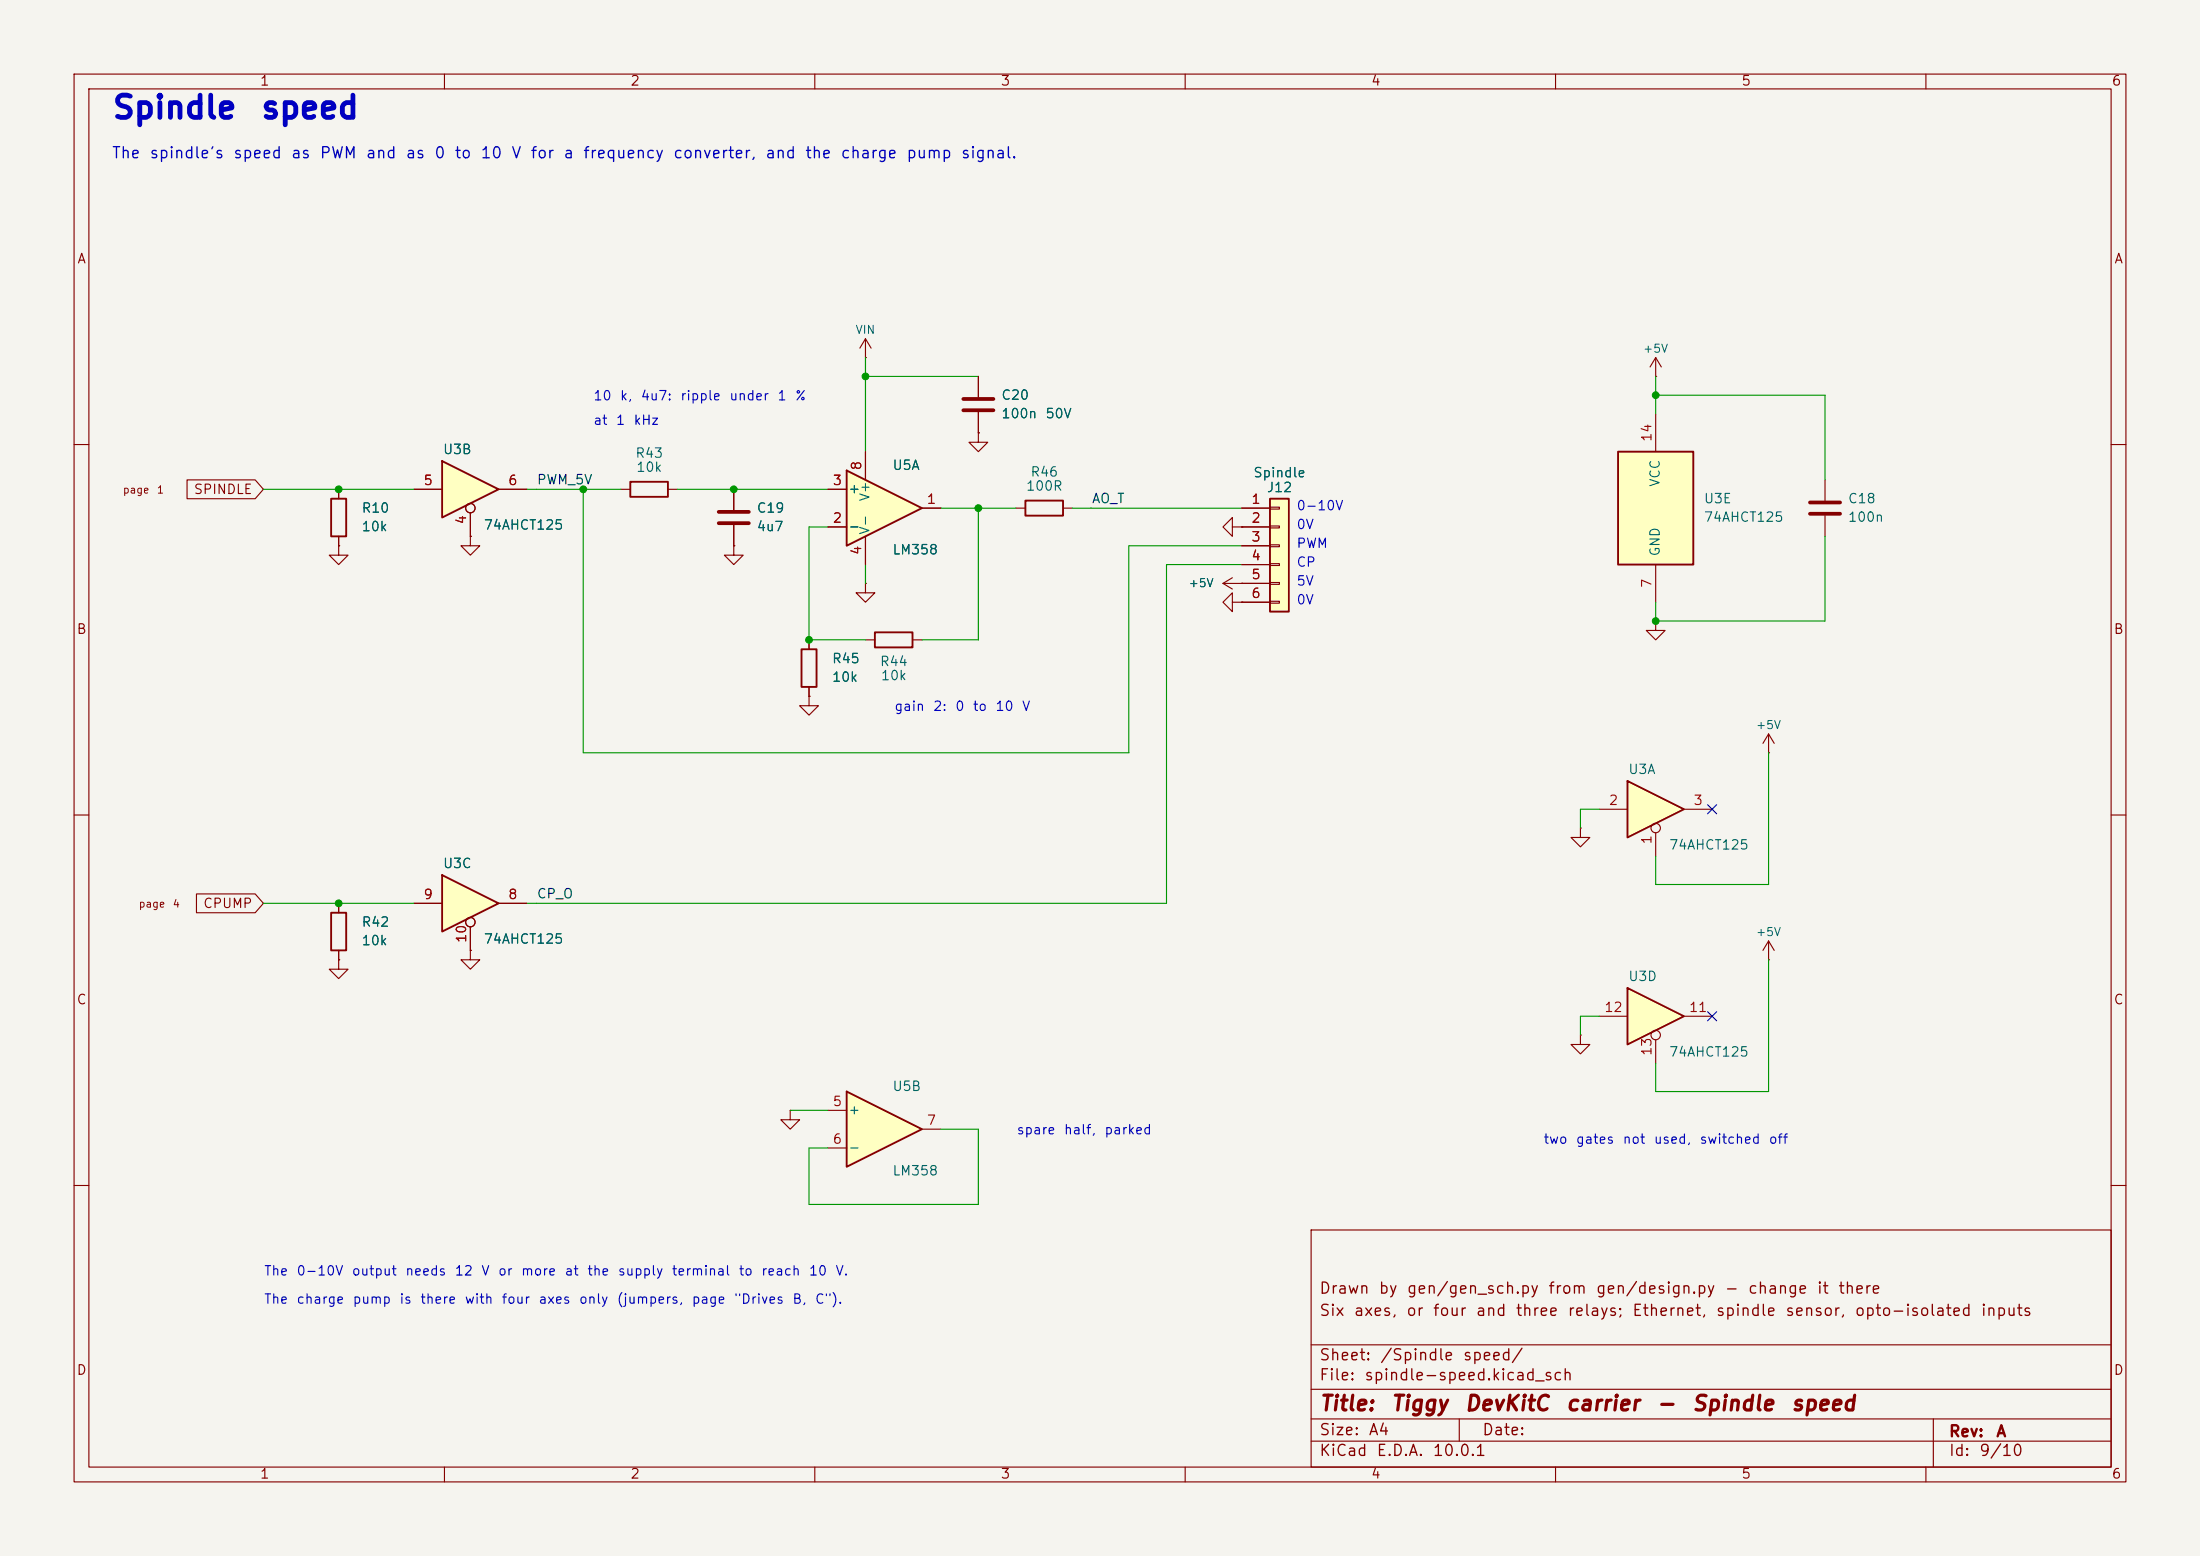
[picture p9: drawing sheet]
<svg xmlns="http://www.w3.org/2000/svg" width="297mm" height="210mm" viewBox="0 0 297 210" stroke-linecap="round" stroke-linejoin="round" font-family="sans-serif">
<path d="M0 0h297v210h-297z" fill="#f5f4ef" stroke="#f5f4ef" stroke-width=".14"/>
<g fill="none" stroke="#840000" stroke-width=".15">
<path d="M10 10h277v190h-277zM12 12h273v186h-273zM60 10v2M110 10v2M160 10v2M210 10v2M260 10v2M10 60h2M99.1 73.7v1.2h1.2l-1.2 1.3-1.3-1.3h1.3M99.1 73.7h.1M285 60h2M10 110h2"/>
<path d="M285 110h2M45.7 121.9v1.3M45.7 128.3v1.2M10 160h2M177 166h108v32h-108zM285 160h2M60 198v2M110 198v2M160 198v2M177 194.5h108M177 191.5h108M177 187.5h108"/>
<path d="M177 181.5h108M197 191.5v3M210 198v2M260 198v2M261 191.5v6.5"/>
</g>
<path d="M44.7 123.2h2v5.1h-2z" fill="none" stroke="#840000" stroke-width=".25"/>
<path d="M59.7 62.2l7.6 3.8-7.6 3.9z" fill="#ffffc2"/>
<path d="M44.7 67.3h2v5.1h-2zM59.7 62.2l7.6 3.8-7.6 3.9z" fill="none" stroke="#840000" stroke-width=".25"/>
<g fill="none" stroke="#840000" stroke-width=".15">
<path d="M45.7 66v1.3M45.7 72.4v1.3M55.9 66h3.8M63.5 69.2v3.2M67.3 66h3.8M99.1 66v2.8M99.1 70.9v2.8"/>
<circle cx="63.5" cy="68.6" r=".63"/>
</g>
<path d="M97 69.1h4.1M97 70.6h4.1" fill="none" stroke="#840000" stroke-width=".51"/>
<path d="M114.3 147.3l10.2 5.1-10.2 5.1z" fill="#ffffc2"/>
<path d="M114.3 147.3l10.2 5.1-10.2 5.1z" fill="none" stroke="#840000" stroke-width=".25"/>
<path d="M223.5 50.8h.1M223.5 48.3l-.7 1.2M223.5 48.3l.8 1.2M223.5 48.3v2.5M111.8 149.9h2.5M111.8 154.9h2.5M124.5 152.4h2.5" fill="none" stroke="#840000" stroke-width=".15"/>
<path d="M219.7 105.4l7.6 3.8-7.6 3.8z" fill="#ffffc2"/>
<path d="M219.7 105.4l7.6 3.8-7.6 3.8z" fill="none" stroke="#840000" stroke-width=".25"/>
<g fill="none" stroke="#840000" stroke-width=".15">
<path d="M45.7 73.7v1.2h1.3l-1.3 1.3-1.3-1.3h1.3M45.7 73.7h.1M246.4 64.8v2.8M246.4 69.6v2.8M215.9 109.2h3.8M223.5 112.4v3.2M227.3 109.2h3.8"/>
<circle cx="223.5" cy="111.8" r=".63"/>
</g>
<path d="M244.3 67.8h4.1M244.3 69.3h4.1" fill="none" stroke="#840000" stroke-width=".51"/>
<path d="M59.7 118.1l7.6 3.8-7.6 3.8z" fill="#ffffc2"/>
<path d="M108.2 87.6h2v5.1h-2zM118.1 85.3h5.1v2.1h-5.1zM59.7 118.1l7.6 3.8-7.6 3.8z" fill="none" stroke="#840000" stroke-width=".25"/>
<g fill="none" stroke="#840000" stroke-width=".15">
<path d="M109.2 94v1.3h1.3l-1.3 1.2-1.3-1.2h1.3M109.2 94h.1M109.2 86.4v1.2M109.2 92.7v1.3M116.8 86.4h1.3M123.2 86.4h1.3M45.7 129.5v1.3h1.3l-1.3 1.3-1.3-1.3h1.3M45.7 129.5h.1M55.9 121.9h3.8M63.5 128.3v1.2h1.3l-1.3 1.3-1.3-1.3h1.3M63.5 128.3h.1M63.5 125.1v3.2"/>
<path d="M67.3 121.9h3.8M213.4 139.7v1.3h1.2l-1.2 1.2-1.3-1.2h1.3M213.4 139.7h.1M238.8 129.5h.1M238.8 127l-.8 1.3M238.8 127l.7 1.3M238.8 127v2.5M106.7 149.9v1.2h1.2l-1.2 1.3-1.3-1.3h1.3M106.7 149.9h.1"/>
<circle cx="63.5" cy="124.5" r=".63"/>
</g>
<path d="M219.7 133.4l7.6 3.8-7.6 3.8z" fill="#ffffc2"/>
<path d="M85.1 65h5.1v2.1h-5.1zM219.7 133.4l7.6 3.8-7.6 3.8z" fill="none" stroke="#840000" stroke-width=".25"/>
<g fill="none" stroke="#840000" stroke-width=".15">
<path d="M83.8 66h1.3M90.2 66h1.2M215.9 137.2h3.8M227.3 137.2h3.8M223.5 140.3v3.2"/>
<circle cx="223.5" cy="139.7" r=".63"/>
</g>
<path d="M171.4 67.3h2.6v15.3h-2.6z" fill="#ffffc2"/>
<path d="M138.4 67.6h5.1v2h-5.1zM171.4 67.3h2.6v15.3h-2.6z" fill="none" stroke="#840000" stroke-width=".25"/>
<g fill="none" stroke="#840000" stroke-width=".15">
<path d="M132.1 58.4v1.3h1.2l-1.2 1.3-1.3-1.3h1.3M132.1 58.4h.1M132.1 50.8v2.8M132.1 55.6v2.8M116.8 78.7v1.3h1.3l-1.3 1.3-1.2-1.3h1.2M116.8 78.7h.1M116.8 61v3.8M116.8 72.4v3.8M137.2 68.6h1.2M143.5 68.6h1.3M165.1 78.7h6.3M165.1 78.7l1.3 .8"/>
<path d="M166.4 78l-1.3 .7M167.6 78.7h.1M167.6 68.6h3.8M167.6 71.1h3.8M167.6 73.7h3.8M167.6 76.2h3.8M171.4 68.5h1.3v.2h-1.3zM171.4 71h1.3v.2h-1.3zM171.4 73.5h1.3v.3h-1.3zM171.4 76.1h1.3v.2h-1.3zM171.4 78.6h1.3v.3h-1.3zM166.4 81.3v-1.3l-1.3 1.3 1.3 1.3v-1.3h1.2"/>
<path d="M167.6 81.3h.1M167.6 81.3h3.8M171.4 81.2h1.3v.2h-1.3z"/>
</g>
<path d="M130 53.8h4.1M130 55.4h4.1" fill="none" stroke="#840000" stroke-width=".51"/>
<path d="M114.3 63.5l10.2 5.1-10.2 5.1z" fill="#ffffc2"/>
<path d="M114.3 63.5l10.2 5.1-10.2 5.1z" fill="none" stroke="#840000" stroke-width=".25"/>
<path d="M63.5 72.4v1.3h1.3l-1.3 1.2-1.3-1.2h1.3M63.5 72.4h.1M111.8 71.1h2.5M111.8 66h2.5M124.5 68.6h2.5M166.4 71.1v-1.2l-1.3 1.2 1.3 1.3v-1.3h1.2M167.6 71.1h.1" fill="none" stroke="#840000" stroke-width=".15"/>
<path d="M218.4 61h10.2v15.2h-10.2z" fill="#ffffc2"/>
<path d="M218.4 61h10.2v15.2h-10.2z" fill="none" stroke="#840000" stroke-width=".25"/>
<g fill="none" stroke="#840000" stroke-width=".15">
<path d="M116.8 48.3h.1M116.8 45.7l-.7 1.3M116.8 45.7l.8 1.3M116.8 45.7v2.6M132.1 58.4h.1M132.1 50.8v2.8M132.1 55.6v2.8M223.5 55.9v5.1M25.3 64.8h9.1l1.2 1.2-1.2 1.3h-9.1zM45.7 73.7h.1M45.7 66v1.3M45.7 72.4v1.3"/>
<path d="M55.9 66h3.8M63.5 72.4h.1M63.5 69.2v3.2M67.3 66h3.8M99.1 73.7h.1M99.1 66v2.8M99.1 70.9v2.8M111.8 71.1h2.5M111.8 66h2.5M116.8 61v3.8M116.8 72.4v3.8M124.5 68.6h2.5"/>
<path d="M167.6 78.7h.1M167.6 71.1h.1M167.6 68.6h3.8M167.6 71.1h3.8M167.6 73.7h3.8M167.6 76.2h3.8M167.6 78.7h3.8M223.5 76.2v5.1M109.2 94h.1M109.2 86.4v1.2M109.2 92.7v1.3M167.6 81.3h.1"/>
<path d="M167.6 81.3h3.8M223.5 83.8v1.3h1.3l-1.3 1.3-1.3-1.3h1.3M223.5 83.8h.1M238.8 99.1l-.8 1.2M238.8 99.1l.7 1.2M238.8 99.1v2.5M213.4 111.8v1.2h1.2l-1.2 1.3-1.3-1.3h1.3M213.4 111.8h.1M238.8 101.6h.1M26.5 120.6h7.9l1.2 1.3-1.2 1.3h-7.9zM45.7 129.5h.1M45.7 121.9v1.3"/>
<path d="M45.7 128.3v1.2M55.9 121.9h3.8M63.5 128.3h.1M63.5 125.1v3.2M67.3 121.9h3.8"/>
<circle cx="63.5" cy="68.6" r=".63"/>
<circle cx="63.5" cy="124.5" r=".63"/>
</g>
<g fill="none" stroke="#009600" stroke-width=".15">
<path d="M116.8 48.3v12.7M116.8 50.8h15.3M223.5 50.8v5.1M223.5 53.3h22.9v11.5M35.6 66h20.3M71.1 66h12.7M78.7 66v35.6h73.7v-27.9h15.2M91.4 66h20.4M111.8 71.1h-2.6v15.3h7.6M116.8 76.2v2.5M127 68.6h10.2M132.1 68.6v17.8h-7.6"/>
<path d="M144.8 68.6h22.8M167.6 76.2h-10.1v45.7h-86.4M246.4 72.4v11.4h-22.9v-2.5M215.9 109.2h-2.5v2.6M238.8 101.6v17.8h-15.3v-3.8M35.6 121.9h20.3M215.9 137.2h-2.5v2.5M238.8 129.5v17.8h-15.3v-3.8M106.7 149.9h5.1M127 152.4h5.1v10.2h-22.9v-7.7h2.6"/>
</g>
<path d="M230.5 108.6l1.2 1.2M231.7 108.6l-1.2 1.2M230.5 136.6l1.2 1.2M231.7 136.6l-1.2 1.2" fill="none" stroke="#000084" stroke-width=".15"/>
<g fill="#009600" stroke="#009600" stroke-width=".14">
<circle cx="45.7" cy="121.9" r=".46"/>
<circle cx="132.1" cy="68.6" r=".46"/>
<circle cx="223.5" cy="53.3" r=".46"/>
<circle cx="78.7" cy="66" r=".46"/>
<circle cx="45.7" cy="66" r=".46"/>
<circle cx="116.8" cy="50.8" r=".46"/>
<circle cx="109.2" cy="86.4" r=".46"/>
<circle cx="99.1" cy="66" r=".46"/>
<circle cx="223.5" cy="83.8" r=".46"/>
</g>
<g font-size="3" fill="#0000c2">
<text x="15" y="16.8">Spindle</text>
<text x="35.1" y="16.8">speed</text>
</g>
<g font-size="2" fill="#840000">
<text x="178" y="190.9">Title:</text>
<text x="187.7" y="190.9">Tiggy</text>
<text x="197.6" y="190.9">DevKitC</text>
<text x="211.3" y="190.9">carrier</text>
<text x="223.5" y="190.9">-</text>
<text x="228.3" y="190.9">Spindle</text>
<text x="241.7" y="190.9">speed</text>
</g>
<g font-size="1.5" fill="#0000c2">
<text x="15" y="21.8">The</text>
<text x="20.1" y="21.8">spindle's</text>
<text x="31.4" y="21.8">speed</text>
<text x="39.2" y="21.8">as</text>
<text x="43.1" y="21.8">PWM</text>
<text x="49.3" y="21.8">and</text>
<text x="54.7" y="21.8">as</text>
<text x="58.5" y="21.8">0</text>
<text x="61.3" y="21.8">to</text>
<text x="64.8" y="21.8">10</text>
<text x="68.9" y="21.8">V</text>
<text x="71.5" y="21.8">for</text>
<text x="76" y="21.8">a</text>
<text x="78.6" y="21.8">frequency</text>
<text x="90.8" y="21.8">converter,</text>
<text x="103.2" y="21.8">and</text>
<text x="108.6" y="21.8">the</text>
<text x="113.4" y="21.8">charge</text>
<text x="122.3" y="21.8">pump</text>
<text x="129.6" y="21.8">signal.</text>
</g>
<g font-size="1.5" fill="#840000">
<text x="178" y="178">Six</text>
<text x="178" y="175">Drawn</text>
<text x="182.7" y="178">axes,</text>
<text x="186" y="175">by</text>
<text x="189.7" y="178">or</text>
<text x="189.8" y="175">gen/gen_sch.py</text>
<text x="193.3" y="178">four</text>
<text x="199.1" y="178">and</text>
<text x="204.5" y="178">three</text>
<text x="208.9" y="175">from</text>
<text x="211.5" y="178">relays;</text>
<text x="215.3" y="175">gen/design.py</text>
<text x="220.2" y="178">Ethernet,</text>
<text x="231.5" y="178">spindle</text>
<text x="232.7" y="175">-</text>
<text x="235.9" y="175">change</text>
<text x="240.9" y="178">sensor,</text>
<text x="245.2" y="175">it</text>
<text x="248" y="175">there</text>
<text x="250.3" y="178">opto-isolated</text>
<text x="267.3" y="178">inputs</text>
<text x="178" y="184">Sheet:</text>
<text x="186.2" y="184">/Spindle</text>
<text x="197.4" y="184">speed/</text>
<text x="178" y="186.7">File:</text>
<text x="184.1" y="186.7">spindle-speed.kicad_sch</text>
<text x="178" y="196.9">KiCad</text>
<text x="178" y="194.1">Size:</text>
<text x="184.7" y="194.1">A4</text>
<text x="185.7" y="196.9">E.D.A.</text>
<text x="193.3" y="196.9">10.0.1</text>
<text x="200" y="194.1">Date:</text>
<text x="263" y="194.3">Rev:</text>
<text x="263" y="196.9">Id:</text>
<text x="267.1" y="196.9">9/10</text>
<text x="269.4" y="194.3">A</text>
</g>
<g font-size="1.3" fill="#840000">
<text x="35" y="11.9">1</text>
<text x="85" y="11.9">2</text>
<text x="135" y="11.9">3</text>
<text x="185" y="11.9">4</text>
<text x="235" y="11.9">5</text>
<text x="285" y="11.9">6</text>
<text x="10.3" y="35.9">A</text>
<text x="285.3" y="35.9">A</text>
<text x="26.1" y="67">SPINDLE</text>
<text x="10.3" y="85.9">B</text>
<text x="285.3" y="85.9">B</text>
<text x="27.3" y="122.9">CPUMP</text>
<text x="10.3" y="135.9">C</text>
<text x="285.3" y="135.9">C</text>
<text x="10.3" y="185.9">D</text>
<text x="285.3" y="185.9">D</text>
<text x="35" y="199.9">1</text>
<text x="85" y="199.9">2</text>
<text x="135" y="199.9">3</text>
<text x="185" y="199.9">4</text>
<text x="235" y="199.9">5</text>
<text x="285" y="199.9">6</text>
</g>
<g font-size="1.3" fill="#0000c2">
<text x="80" y="57.7">at</text>
<text x="80" y="54.4">10</text>
<text x="83.1" y="57.7">1</text>
<text x="83.6" y="54.4">k,</text>
<text x="85.4" y="57.7">kHz</text>
<text x="86.4" y="54.4">4u7:</text>
<text x="91.7" y="54.4">ripple</text>
<text x="98.4" y="54.4">under</text>
<text x="104.9" y="54.4">1</text>
<text x="107.2" y="54.4">%</text>
<text x="174.9" y="71.7">0V</text>
<text x="174.9" y="69.2">0-10V</text>
<text x="174.9" y="74.3">PWM</text>
<text x="174.9" y="76.8">CP</text>
<text x="174.9" y="81.9">0V</text>
<text x="174.9" y="79.4">5V</text>
<text x="120.6" y="96.3">gain</text>
<text x="125.9" y="96.3">2:</text>
<text x="128.9" y="96.3">0</text>
<text x="131.2" y="96.3">to</text>
<text x="134.3" y="96.3">10</text>
<text x="137.9" y="96.3">V</text>
<text x="137.2" y="153.4">spare</text>
<text x="143.5" y="153.4">half,</text>
<text x="149" y="153.4">parked</text>
<text x="208.3" y="154.7">two</text>
<text x="212.7" y="154.7">gates</text>
<text x="219" y="154.7">not</text>
<text x="223.2" y="154.7">used,</text>
<text x="229.4" y="154.7">switched</text>
<text x="238.7" y="154.7">off</text>
<text x="35.6" y="172.5">The</text>
<text x="39.9" y="172.5">0-10V</text>
<text x="47.4" y="172.5">output</text>
<text x="54.6" y="172.5">needs</text>
<text x="61.3" y="172.5">12</text>
<text x="64.9" y="172.5">V</text>
<text x="67.1" y="172.5">or</text>
<text x="70.2" y="172.5">more</text>
<text x="76.1" y="172.5">at</text>
<text x="79.2" y="172.5">the</text>
<text x="83.3" y="172.5">supply</text>
<text x="90.6" y="172.5">terminal</text>
<text x="99.6" y="172.5">to</text>
<text x="102.7" y="172.5">reach</text>
<text x="109.1" y="172.5">10</text>
<text x="112.7" y="172.5">V.</text>
<text x="35.6" y="176.3">The</text>
<text x="39.9" y="176.3">charge</text>
<text x="47.5" y="176.3">pump</text>
<text x="53.8" y="176.3">is</text>
<text x="56.6" y="176.3">there</text>
<text x="62.6" y="176.3">with</text>
<text x="67.6" y="176.3">four</text>
<text x="72.6" y="176.3">axes</text>
<text x="78.1" y="176.3">only</text>
<text x="83.2" y="176.3">(jumpers,</text>
<text x="93.3" y="176.3">page</text>
<text x="99" y="176.3">&quot;Drives</text>
<text x="106.9" y="176.3">B,</text>
<text x="109.9" y="176.3">C&quot;).</text>
</g>
<g font-size="1.3" fill="#006464">
<text x="135.1" y="56.8">100n</text>
<text x="135.1" y="54.3">C20</text>
<text x="141" y="56.8">50V</text>
<text x="59.7" y="61.6">U3B</text>
<text x="85.7" y="62.1">R43</text>
<text x="85.8" y="64">10k</text>
<text x="120.4" y="63.7">U5A</text>
<text x="139" y="64.6">R46</text>
<text x="169.1" y="64.7">Spindle</text>
<text x="224.4" y="65.8" transform="rotate(-90 224.4 65.8)">VCC</text>
<text x="48.7" y="69.5">R10</text>
<text x="65.2" y="71.8">74AHCT125</text>
<text x="102.1" y="69.5">C19</text>
<text x="114.4" y="72">-</text>
<text x="114.4" y="66.9">+</text>
<text x="117.7" y="67.8" transform="rotate(-90 117.7 67.8)">V+</text>
<text x="138.4" y="66.5">100R</text>
<text x="170.9" y="66.7">J12</text>
<text x="229.9" y="68.2">U3E</text>
<text x="229.9" y="70.7">74AHCT125</text>
<text x="249.4" y="70.7">100n</text>
<text x="249.4" y="68.2">C18</text>
<text x="48.7" y="72">10k</text>
<text x="102.1" y="72">4u7</text>
<text x="117.7" y="72.3" transform="rotate(-90 117.7 72.3)">V-</text>
<text x="120.4" y="75.1">LM358</text>
<text x="224.4" y="75.2" transform="rotate(-90 224.4 75.2)">GND</text>
<text x="112.2" y="89.8">R45</text>
<text x="112.2" y="92.3">10k</text>
<text x="118.7" y="90.2">R44</text>
<text x="118.8" y="92.1">10k</text>
<text x="219.7" y="104.8">U3A</text>
<text x="59.7" y="117.5">U3C</text>
<text x="225.2" y="115">74AHCT125</text>
<text x="48.7" y="125.4">R42</text>
<text x="48.7" y="127.9">10k</text>
<text x="65.2" y="127.7">74AHCT125</text>
<text x="219.7" y="132.7">U3D</text>
<text x="225.2" y="142.9">74AHCT125</text>
<text x="120.4" y="147.6">U5B</text>
<text x="114.4" y="150.7">+</text>
<text x="114.4" y="155.8">-</text>
<text x="120.4" y="159">LM358</text>
</g>
<g font-size="1.3" fill="#a90000">
<text x="223.3" y="59.7" transform="rotate(-90 223.3 59.7)">14</text>
<text x="57.1" y="65.8">5</text>
<text x="68.5" y="65.8">6</text>
<text x="112.3" y="65.8">3</text>
<text x="116.6" y="63.6" transform="rotate(-90 116.6 63.6)">8</text>
<text x="63.2" y="70.9" transform="rotate(-90 63.2 70.9)">4</text>
<text x="112.3" y="70.9">2</text>
<text x="125" y="68.3">1</text>
<text x="168.8" y="68.3">1</text>
<text x="168.8" y="70.9">2</text>
<text x="116.6" y="75" transform="rotate(-90 116.6 75)">4</text>
<text x="168.8" y="73.4">3</text>
<text x="168.8" y="75.9">4</text>
<text x="168.8" y="78.5">5</text>
<text x="168.8" y="81">6</text>
<text x="223.3" y="79.4" transform="rotate(-90 223.3 79.4)">7</text>
<text x="217.1" y="109">2</text>
<text x="228.5" y="109">3</text>
<text x="223.3" y="114.1" transform="rotate(-90 223.3 114.1)">1</text>
<text x="57.1" y="121.7">9</text>
<text x="68.5" y="121.7">8</text>
<text x="63.2" y="127.4" transform="rotate(-90 63.2 127.4)">10</text>
<text x="216.5" y="136.9">12</text>
<text x="227.9" y="136.9">11</text>
<text x="223.3" y="142.6" transform="rotate(-90 223.3 142.6)">13</text>
<text x="112.3" y="149.6">5</text>
<text x="112.3" y="154.7">6</text>
<text x="125" y="152.1">7</text>
</g>
<g font-size="1.3" fill="#0f0f0f">
<text x="72.4" y="65.7">PWM_5V</text>
<text x="147.3" y="68.2">AO_T</text>
<text x="72.4" y="121.6">CP_O</text>
</g>
<g font-size="1.1" fill="#006464">
<text x="115.4" y="45.3">VIN</text>
<text x="221.7" y="47.9">+5V</text>
<text x="160.4" y="79.5">+5V</text>
<text x="237" y="98.7">+5V</text>
<text x="237" y="126.6">+5V</text>
</g>
<g font-size="1" fill="#840000">
<text x="16.5" y="66.9">page</text>
<text x="21.1" y="66.9">1</text>
<text x="18.6" y="122.7">page</text>
<text x="23.2" y="122.7">4</text>
</g>
</svg>
